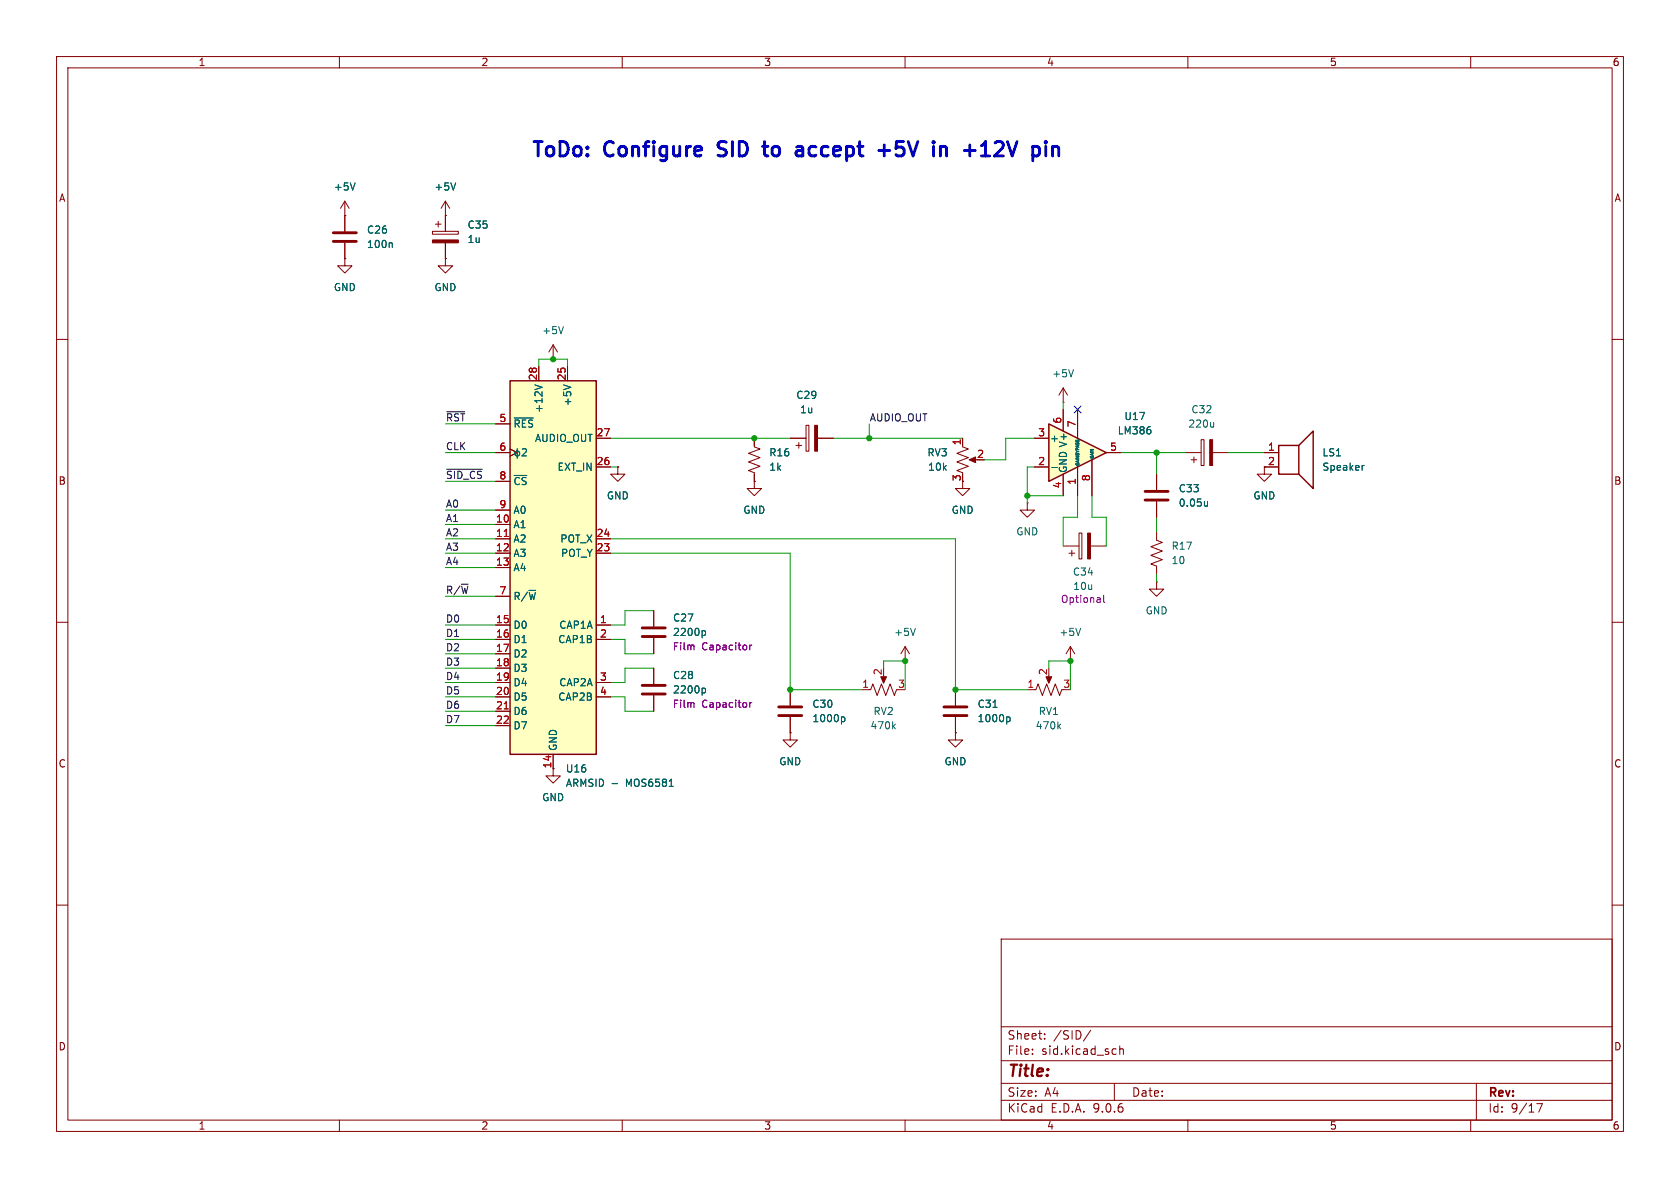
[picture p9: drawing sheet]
<svg xmlns="http://www.w3.org/2000/svg" width="297mm" height="210mm" viewBox="0 0 297 210" stroke-linecap="round" stroke-linejoin="round" font-family="sans-serif">
<g fill="none" stroke="#840000" stroke-width=".18">
<path d="M10 10h277v190h-277zM12 12h273v186h-273zM60 10v2M110 10v2M160 10v2M210 10v2M260 10v2M10 60h2M97.8 63.5h.1M97.8 61l-.8 1.2M97.8 61l.8 1.2M97.8 61v2.5"/>
<path d="M170.2 79l1 .4-2 .7 2 .8-2 .8 2 .7-2 .8 1 .4v.2M170.2 77.5v1.2M188 71.1h.1M188 68.6l-.8 1.3M188 68.6l.7 1.3M188 68.6v2.5M285 60h2M171.7 81.3h1M10 110h2M115.6 108v2.7M115.6 112.8v2.8M115.6 118.1v2.8"/>
<path d="M185.4 119.4v1M285 110h2M115.6 122.9v2.8M139.7 121.9v2.8M139.7 126.7v2.8M168.9 129.5v1.3h1.3l-1.3 1.3-1.3-1.3h1.3M168.9 129.5h.1M181.6 121.9h1.5l.4-1 .8 2 .7-2 .8 2 .8-2 .7 2 .4-1M10 160h2M177 166h108v32h-108zM285 160h2M60 198v2"/>
<path d="M110 198v2M160 198v2M177 194.5h108M177 191.5h108M177 187.5h108M177 181.5h108M182.5 186.3v.1M182.5 185.5v.1M184.7 183.6v.1M184.7 182.8v.1M192.8 182.1l-1.3 2M197 191.5v3"/>
<path d="M197.2 185.4l.1 .1M197.3 186.3l-.1 .1M198 184.9v1.5M198 185.5l.2-.1 .3 .1 .1 .9M210 198v2M260 198v2M261 191.5v6.5M271.7 195.1h1l-.7 1.5"/>
</g>
<g fill="#840000" stroke="#840000" stroke-width=".18">
<path d="M184.9 119.6h1l-.5 1.2z"/>
<path d="M171.3 81.3l1.2-.5v1z"/>
</g>
<path d="M99.6 57.7l-.4 1.3M189.8 65.3l-.4 1.3M124.2 111.5l.4 .1 .1 .1v.5l-.5 .1M124.2 121.7h.4l.1 .2v.5l-.5 .1M148.9 126.7l.3 .1 .2 .2-.1 .5-.4 .1M187.1 128.4l.4 .4M187.5 128l-.5 .5" fill="none" stroke="#006464" stroke-width=".18"/>
<path d="M113.5 111h4.1M113.5 112.5h4.1M113.5 121.2h4.1M113.5 122.7h4.1M137.7 125h4M137.7 126.5h4" fill="none" stroke="#840000" stroke-width=".51"/>
<path d="M122.6 114.1l.1 .8M132.5 114v.9M132.9 114l-.4 .3M122.6 124.3l.1 .7M132.5 124.2v.8M132.9 124.2l-.4 .2" fill="none" stroke="#840084" stroke-width=".18"/>
<path d="M185.4 74.9l10.2 5.1-10.2 5.1z" fill="#ffffc2"/>
<path d="M185.4 74.9l10.2 5.1-10.2 5.1zM226.1 78.7h3.5v5.1h-3.5zM229.6 78.7l2.6-2.5v10.2l-2.6-2.6" fill="none" stroke="#840000" stroke-width=".25"/>
<g fill="none" stroke="#840000" stroke-width=".18">
<path d="M61 38.1h.1M61 35.6v5.3M61 35.6l-.8 1.2M61 35.6l.7 1.2M77 39.6h1M77.5 39.1v1M78.7 38.1h.1M78.7 35.6l-.7 1.2M78.7 35.6l.8 1.2M78.7 35.6v5.3M61 45.7v1.3h1.2l-1.2 1.3-1.3-1.3h1.3M61 45.7h.1"/>
<path d="M61 42.9v2.8M76.5 40.9h4.5v.5h-4.5zM78.7 45.7v1.3h1.3l-1.3 1.3-1.2-1.3h1.2M78.7 45.7h.1M78.7 42.9v2.8M133.3 77.5v1.5l1.1 .4-2.1 .7 2.1 .8-2.1 .8 2.1 .7-2.1 .8 1 .4v1.5M139.7 77.5h2.8M140.7 78.7h1M141.2 78.2v1M142.5 75.2h.5v4.6h-.5zM144.5 77.5h2.8M182.9 77.5h2.5"/>
<path d="M188 72.4v3.8M190.5 72.4v5.1M212.3 77.7h.6v4.6h-.6zM133.3 85.1v1.3h1.3l-1.3 1.2-1.2-1.2h1.2M133.3 85.1h.1M182.9 82.6h2.5M188 83.8v3.8M190.5 82.6v5M193 81.3v6.3M195.6 80h2.5M209.5 80h2.8M210.6 81.3h1"/>
<path d="M211.1 80.8v1M214.4 80h2.8M223.5 80h2.6M226.1 82.6h-2.6v1.2h1.3l-1.3 1.3-1.3-1.3h1.3M156.2 119.4v1M160 116.8h.1M160 114.3l-.7 1.3M160 114.3l.8 1.3M160 114.3v2.5M97.8 135.9v1.3h1.3l-1.3 1.2-1.3-1.2h1.3M152.4 121.9h1.5l.4-1 .8 2 .7-2 .8 2 .8-2 .7 2 .4-1M168.9 121.9v2.8"/>
<path d="M168.9 126.7v2.8"/>
</g>
<g fill="none" stroke="#006464" stroke-width=".18">
<path d="M62.8 32.3l-.4 1.3M80.6 32.3l-.5 1.3M69.2 42.9l.2 .2v.7M203.4 76v.6M214.6 74.7v.8M214.6 75.4l-.2 .1M185.9 82.6h1M241.2 82.3l-.3 .1M161.8 111.1l-.4 1.2M157.9 128.4l.4 .4M158.3 128l-.5 .5M175.6 125h.7"/>
<path d="M178.1 126.7l.4 .1 .1 .2-.1 .5-.4 .1"/>
</g>
<path d="M58.9 41.1h4.1M58.9 42.7h4.1M166.9 125h4M166.9 126.5h4" fill="none" stroke="#840000" stroke-width=".51"/>
<g fill="#840000" stroke="#840000" stroke-width=".18">
<path d="M213.9 77.7h.5v4.6h-.5z"/>
<path d="M76.5 42.4h4.5v.5h-4.5z"/>
<path d="M155.7 119.6h1l-.5 1.2z"/>
<path d="M144 75.2h.5v4.6h-.5z"/>
</g>
<path d="M90.2 67.3h15.2v66.1h-15.2z" fill="#ffffc2"/>
<path d="M90.2 67.3h15.2v66.1h-15.2z" fill="none" stroke="#840000" stroke-width=".25"/>
<g fill="none" stroke="#840000" stroke-width=".18">
<path d="M61 38.1h.1M61 38.1v2.8M78.7 38.1h.1M78.7 38.1v2.8M61 45.7h.1M61 42.9v2.8M78.7 45.7h.1M78.7 42.9v2.8M87.6 74.9h2.6M90.2 79.4l1.2 .6-1.2 .6M95.2 64.8v2.5M100.3 64.8v2.5"/>
<path d="M105.4 77.5h2.5M133.3 77.5v1.2M139.7 77.5h2.8M144.5 77.5h2.8M170.2 77.5v1.2M182.9 77.5h2.5M188 72.4v3.8M190.5 72.4v5.1M87.6 80h2.6M87.6 85.1h2.6M87.6 90.2h2.6M87.6 92.7h2.6"/>
<path d="M87.6 95.3h2.6M87.6 97.8h2.6M105.4 95.3h2.5M105.4 97.8h2.5M105.4 82.6h2.5M109.2 82.6v1.2h1.3l-1.3 1.3-1.3-1.3h1.3M109.2 82.6h.1M133.3 85.1h.1M133.3 83.8v1.3M170.2 85.1v1.3h1.2l-1.2 1.2-1.3-1.2h1.3M181.6 88.9v1.3h1.3l-1.3 1.2-1.3-1.2h1.3M181.6 88.9h.1"/>
<path d="M182.9 82.6h2.5M188 96.5h2.8M188 83.8v3.8M189 97.8h1M189.5 97.3v1M190.5 82.6v5M190.8 94.2h.5v4.6h-.5zM192.8 96.5h2.8M193 81.3v6.3M195.6 80h2.5M204.5 94v1.5l1 .4-2 .7 2 .8-2 .8 2 .7-2 .8 1 .4v1.5M204.5 83.8v2.8"/>
<path d="M204.5 88.6v2.8M223.5 80h2.6M223.5 82.6h2.6M87.6 100.3h2.6M87.6 105.4h2.6M87.6 110.5h2.6M87.6 113h2.6M87.6 115.6h2.6M87.6 118.1h2.6M105.4 110.5h2.5M105.4 113h2.5M115.6 108v2.7"/>
<path d="M115.6 112.8v2.8M115.6 118.1v2.8M189.2 116.8h.1M189.2 114.3l-.7 1.3M189.2 114.3l.8 1.3M189.2 114.3v2.5M204.5 102.9v1.2h1.2l-1.2 1.3-1.3-1.3h1.3M204.5 102.9h.1M87.6 120.7h2.6M87.6 123.2h2.6M87.6 125.7h2.6M87.6 128.3h2.6"/>
<path d="M97.8 133.4v2.5M105.4 120.7h2.5M105.4 123.2h2.5M115.6 122.9v2.8M139.7 129.5v1.3h1.3l-1.3 1.3-1.3-1.3h1.3M139.7 129.5h.1M139.7 121.9v2.8M139.7 126.7v2.8M168.9 129.5h.1M168.9 121.9v2.8M168.9 126.7v2.8"/>
</g>
<g fill="none" stroke="#006464" stroke-width=".18">
<path d="M62.8 32.3l-.4 1.3M80.6 32.3l-.5 1.3M69.2 42.9l.2 .2v.7M90.9 73.9h3.4M91.4 79.3v1.7M92.4 79.4l.4-.1 .3 .4-.8 .9h.8M94.6 68l1.2 .5M99.6 68l1.3 .5M203.4 76v.6M185.9 82.6h1M213.5 88.6v.9M213.5 89.4l-.4 .1"/>
<path d="M241.2 82.3l-.3 .1M124.2 111.5l.4 .1 .1 .1v.5l-.5 .1M191 111.1l-.4 1.2M108.2 138.5h1M118.3 139h.7M124.2 121.7h.4l.1 .2v.5l-.5 .1M148.9 126.7l.3 .1 .2 .2-.1 .5-.4 .1M175.6 125h.7M178.1 126.7l.4 .1 .1 .2-.1 .5-.4 .1"/>
<circle cx="91.4" cy="80.2" r=".44"/>
</g>
<path d="M89.1 94.8h.8M89.1 125.3h.8" fill="none" stroke="#a90000" stroke-width=".18"/>
<path d="M202.4 86.9h4.1M202.4 88.4h4.1" fill="none" stroke="#840000" stroke-width=".51"/>
<path d="M192.3 94.2h.5v4.6h-.5z" fill="#840000" stroke="#840000" stroke-width=".18"/>
<path d="M122.6 114.1l.1 .8M132.5 114v.9M132.9 114l-.4 .3M195.1 105.2v1.1l.2 .2M122.6 124.3l.1 .7M132.5 124.2v.8M132.9 124.2l-.4 .2" fill="none" stroke="#840084" stroke-width=".18"/>
<path d="M79 72.8h3.2M79 83h6.2" fill="none" stroke="#0f0f0f" stroke-width=".18"/>
<g fill="none" stroke="#009600" stroke-width=".18">
<path d="M78.7 74.9h8.9M95.2 64.8v-1.3h5.1v1.3M107.9 77.5h31.8M147.3 77.5h22.9M153.7 74.9v2.6M182.9 77.5h-5.1v3.8h-3.8M188 71.1v1.3M78.7 80h8.9M78.7 97.8h8.9M78.7 90.2h8.9M78.7 95.3h8.9M78.7 92.7h8.9"/>
<path d="M78.7 85.1h8.9M107.9 97.8h31.8v24.1h12.7M107.9 95.3h61v26.6h12.7M107.9 82.6h1.3M181.6 87.6h6.4M182.9 82.6h-1.3v6.3M190.5 87.6v3.8h-2.5v5.1M193 87.6v3.8h2.6v5.1M198.1 80h11.4M204.5 80v3.8M204.5 91.4v2.6M217.2 80h6.3"/>
<path d="M78.7 115.6h8.9M78.7 113h8.9M78.7 110.5h8.9M78.7 118.1h8.9M78.7 105.4h8.9M78.7 100.3h8.9M107.9 113h2.6v2.6h5.1M115.6 108h-5.1v2.5h-2.6M115.6 118.1h-5.1v2.6h-2.6M156.2 118.1v-1.3h3.8v5.1M185.4 118.1v-1.3h3.8v5.1M204.5 101.6v1.3"/>
<path d="M78.7 123.2h8.9M78.7 120.7h8.9M78.7 125.7h8.9M78.7 128.3h8.9M107.9 123.2h2.6v2.5h5.1"/>
</g>
<path d="M189.9 71.8l1.2 1.2M191.1 71.8l-1.2 1.2" fill="none" stroke="#000084" stroke-width=".18"/>
<path d="M134.8 25.9h1M135.2 25v2.2l.1 .2 .5 .2M141.1 25.9h.5l.3 .3v1.4M141.9 27.4l-.8 .2M141.9 26.5l-.8 .1M155.4 26.6h1.9M156.3 25.6v2M166.6 25.9l.6 .1 .1 .2v1.4M173.5 27.6h1.5M174 25.4l.2-.4v2.6M186.1 26.1a.63 .63 0 0 1 1.1 .1v1.4M186.1 25.9v1.7" fill="none" stroke="#0000c2" stroke-width=".51"/>
<g fill="#009600" stroke="#009600" stroke-width=".18">
<circle cx="133.3" cy="77.5" r=".46"/>
<circle cx="153.7" cy="77.5" r=".46"/>
<circle cx="139.7" cy="121.9" r=".46"/>
<circle cx="97.8" cy="63.5" r=".46"/>
<circle cx="160" cy="116.8" r=".46"/>
<circle cx="168.9" cy="121.9" r=".46"/>
<circle cx="189.2" cy="116.8" r=".46"/>
<circle cx="181.6" cy="87.6" r=".46"/>
<circle cx="204.5" cy="80" r=".46"/>
</g>
<g font-size="3.5" fill="#0000c2">
<text x="93.7" y="28.5">ToDo:</text>
<text x="106.9" y="28.5">Configure</text>
<text x="128" y="28.5">SID</text>
<text x="137.1" y="28.5">to</text>
<text x="143.8" y="28.5">accept</text>
<text x="159.3" y="28.5">+5V</text>
<text x="170" y="28.5">in</text>
<text x="176.5" y="28.5">+12V</text>
</g>
<text font-size="2.8" fill="#840000" x="178" y="190.9">Title:</text>
<g font-size="2.1" fill="#840000">
<text x="178" y="184">Sheet:</text>
<text x="186.2" y="184">/SID/</text>
<text x="178" y="186.7">File:</text>
<text x="184.1" y="186.7">sid.kicad_sch</text>
<text x="178" y="196.9">KiCad</text>
<text x="178" y="194.1">Size:</text>
<text x="184.7" y="194.1">A4</text>
<text x="185.7" y="196.9">E.D.A.</text>
<text x="193.3" y="196.9">9.0.6</text>
<text x="200" y="194.1">Date:</text>
<text x="263" y="194.3">Rev:</text>
<text x="263" y="196.9">Id:</text>
<text x="267.1" y="196.9">9/17</text>
</g>
<g font-size="1.8" fill="#840000">
<text x="35" y="11.9">1</text>
<text x="85" y="11.9">2</text>
<text x="135" y="11.9">3</text>
<text x="185" y="11.9">4</text>
<text x="235" y="11.9">5</text>
<text x="285" y="11.9">6</text>
<text x="10.3" y="35.9">A</text>
<text x="285.3" y="35.9">A</text>
<text x="10.3" y="85.9">B</text>
<text x="169.9" y="85.2" transform="rotate(-90 169.9 85.2)">3</text>
<text x="285.3" y="85.9">B</text>
<text x="10.3" y="135.9">C</text>
<text x="97.5" y="135.9" transform="rotate(-90 97.5 135.9)">14</text>
<text x="285.3" y="135.9">C</text>
<text x="10.3" y="185.9">D</text>
<text x="285.3" y="185.9">D</text>
<text x="35" y="199.9">1</text>
<text x="85" y="199.9">2</text>
<text x="135" y="199.9">3</text>
<text x="185" y="199.9">4</text>
<text x="235" y="199.9">5</text>
<text x="285" y="199.9">6</text>
</g>
<g font-size="1.8" fill="#006464">
<text x="58.9" y="33.9">+5V</text>
<text x="76.7" y="33.9">+5V</text>
<text x="64.8" y="41.5">C26</text>
<text x="82.6" y="40.6">C35</text>
<text x="64.8" y="44">100n</text>
<text x="82.6" y="43.2">1u</text>
<text x="58.9" y="51.7">GND</text>
<text x="76.7" y="51.7">GND</text>
<text x="95.8" y="59.3">+5V</text>
<text x="101.2" y="71.9" transform="rotate(-90 101.2 71.9)">+5V</text>
<text x="140.7" y="70.7">C29</text>
<text x="185.9" y="66.9">+5V</text>
<text x="90.7" y="75.8">~{RES}</text>
<text x="96.1" y="73.1" transform="rotate(-90 96.1 73.1)">+12V</text>
<text x="141.3" y="73.3">1u</text>
<text x="197.5" y="77">LM386</text>
<text x="198.7" y="74.5">U17</text>
<text x="210" y="75.8">220u</text>
<text x="210.5" y="73.3">C32</text>
<text x="94.5" y="78.3">AUDIO_OUT</text>
<text x="98.5" y="83.4">EXT_IN</text>
<text x="135.9" y="80.9">R16</text>
<text x="135.9" y="83.4">1k</text>
<text x="163.9" y="80.9">RV3</text>
<text x="164" y="83.4">10k</text>
<text x="185.5" y="78.3">+</text>
<text x="188.8" y="83.7" transform="rotate(-90 188.8 83.7)">GND V+</text>
<text x="233.7" y="80.9">LS1</text>
<text x="233.7" y="83.4">Speaker</text>
<text x="90.7" y="86">~{CS}</text>
<text x="107.2" y="88.5">GND</text>
<text x="208.3" y="89.8">0.05u</text>
<text x="208.3" y="87.2">C33</text>
<text x="221.5" y="88.5">GND</text>
<text x="90.7" y="91">A0</text>
<text x="90.7" y="93.6">A1</text>
<text x="131.3" y="91">GND</text>
<text x="168.1" y="91">GND</text>
<text x="179.6" y="94.8">GND</text>
<text x="90.7" y="96.1">A2</text>
<text x="90.7" y="98.7">A3</text>
<text x="90.7" y="101.2">A4</text>
<text x="99" y="96.1">POT_X</text>
<text x="99.1" y="98.7">POT_Y</text>
<text x="189.6" y="102">C34</text>
<text x="207" y="97.4">R17</text>
<text x="207" y="99.9">10</text>
<text x="90.7" y="106.3">R/~{W}</text>
<text x="189.6" y="104.5">10u</text>
<text x="90.7" y="111.4">D0</text>
<text x="90.7" y="113.9">D1</text>
<text x="98.6" y="113.9">CAP1B</text>
<text x="98.8" y="111.4">CAP1A</text>
<text x="118.9" y="110.1">C27</text>
<text x="118.9" y="112.6">2200p</text>
<text x="158" y="112.6">+5V</text>
<text x="187.2" y="112.6">+5V</text>
<text x="202.4" y="108.8">GND</text>
<text x="90.7" y="116.4">D2</text>
<text x="90.7" y="119">D3</text>
<text x="90.7" y="121.5">D4</text>
<text x="90.7" y="124.1">D5</text>
<text x="98.6" y="124.1">CAP2B</text>
<text x="98.8" y="121.5">CAP2A</text>
<text x="118.9" y="120.2">C28</text>
<text x="118.9" y="122.8">2200p</text>
<text x="143.5" y="125.3">C30</text>
<text x="172.7" y="125.3">C31</text>
<text x="90.7" y="126.6">D6</text>
<text x="90.7" y="129.1">D7</text>
<text x="143.5" y="127.9">1000p</text>
<text x="153.8" y="129.1">470k</text>
<text x="154.3" y="126.6">RV2</text>
<text x="172.7" y="127.9">1000p</text>
<text x="183" y="129.1">470k</text>
<text x="183.5" y="126.6">RV1</text>
<text x="98.7" y="132.8" transform="rotate(-90 98.7 132.8)">GND</text>
<text x="99.9" y="136.8">U16</text>
<text x="137.7" y="135.5">GND</text>
<text x="166.9" y="135.5">GND</text>
<text x="95.8" y="141.8">GND</text>
<text x="99.9" y="139.3">ARMSID</text>
<text x="110.8" y="139.3">MOS6581</text>
</g>
<g font-size="1.8" fill="#a90000">
<text x="95" y="67.4" transform="rotate(-90 95 67.4)">28</text>
<text x="100.1" y="67.4" transform="rotate(-90 100.1 67.4)">25</text>
<text x="88.2" y="74.7">5</text>
<text x="105.4" y="77.2">27</text>
<text x="183.4" y="77.2">3</text>
<text x="187.7" y="75" transform="rotate(-90 187.7 75)">6</text>
<text x="190.2" y="75.6" transform="rotate(-90 190.2 75.6)">7</text>
<text x="88.2" y="79.8">6</text>
<text x="105.4" y="82.3">26</text>
<text x="169.9" y="78.8" transform="rotate(-90 169.9 78.8)">1</text>
<text x="172.6" y="81">2</text>
<text x="183.4" y="82.3">2</text>
<text x="196.1" y="79.8">5</text>
<text x="224.1" y="79.8">1</text>
<text x="224.1" y="82.3">2</text>
<text x="88.2" y="89.9">9</text>
<text x="88.2" y="84.8">8</text>
<text x="187.7" y="86.4" transform="rotate(-90 187.7 86.4)">4</text>
<text x="190.2" y="85.8" transform="rotate(-90 190.2 85.8)">1</text>
<text x="192.8" y="85.2" transform="rotate(-90 192.8 85.2)">8</text>
<text x="87.6" y="92.5">10</text>
<text x="87.6" y="95">11</text>
<text x="105.4" y="95">24</text>
<text x="87.6" y="97.5">12</text>
<text x="87.6" y="100.1">13</text>
<text x="105.4" y="97.5">23</text>
<text x="88.2" y="105.2">7</text>
<text x="87.6" y="110.2">15</text>
<text x="87.6" y="112.8">16</text>
<text x="106" y="110.2">1</text>
<text x="106" y="112.8">2</text>
<text x="87.6" y="115.3">17</text>
<text x="87.6" y="117.9">18</text>
<text x="156" y="119.5" transform="rotate(-90 156 119.5)">2</text>
<text x="185.2" y="119.5" transform="rotate(-90 185.2 119.5)">2</text>
<text x="87.6" y="120.4">19</text>
<text x="87.6" y="122.9">20</text>
<text x="87.6" y="125.5">21</text>
<text x="106" y="120.4">3</text>
<text x="106" y="122.9">4</text>
<text x="152.3" y="121.7">1</text>
<text x="158.7" y="121.7">3</text>
<text x="181.5" y="121.7">1</text>
<text x="187.9" y="121.7">3</text>
<text x="87.6" y="128">22</text>
</g>
<g font-size="1.8" fill="#0f0f0f">
<text x="78.7" y="74.6">~{RST}</text>
<text x="153.7" y="74.6">AUDIO_OUT</text>
<text x="78.7" y="79.7">CLK</text>
<text x="78.7" y="89.8">A0</text>
<text x="78.7" y="84.7">~{SID_CS} 8</text>
<text x="78.7" y="94.9">A2</text>
<text x="78.7" y="92.4">A1</text>
<text x="78.7" y="97.4">A3</text>
<text x="78.7" y="100">A4</text>
<text x="78.7" y="105.1">R/~{W}</text>
<text x="78.7" y="112.7">D1</text>
<text x="78.7" y="110.1">D0</text>
<text x="78.7" y="115.2">D2</text>
<text x="78.7" y="117.8">D3</text>
<text x="78.7" y="120.3">D4</text>
<text x="78.7" y="122.8">D5</text>
<text x="78.7" y="125.4">D6</text>
<text x="78.7" y="127.9">D7</text>
</g>
<g font-size="1.8" fill="#840084">
<text x="187.5" y="106.8">Optional</text>
<text x="118.8" y="115.2">Film</text>
<text x="124.1" y="115.2">Capacitor</text>
<text x="118.8" y="125.3">Film</text>
<text x="124.1" y="125.3">Capacitor</text>
</g>
<g font-size=".7" fill="#006464">
<text x="191" y="82.4" transform="rotate(-90 191 82.4)">GAINBYPASS</text>
<text x="193.5" y="81.2" transform="rotate(-90 193.5 81.2)">GAIN</text>
</g>
</svg>
